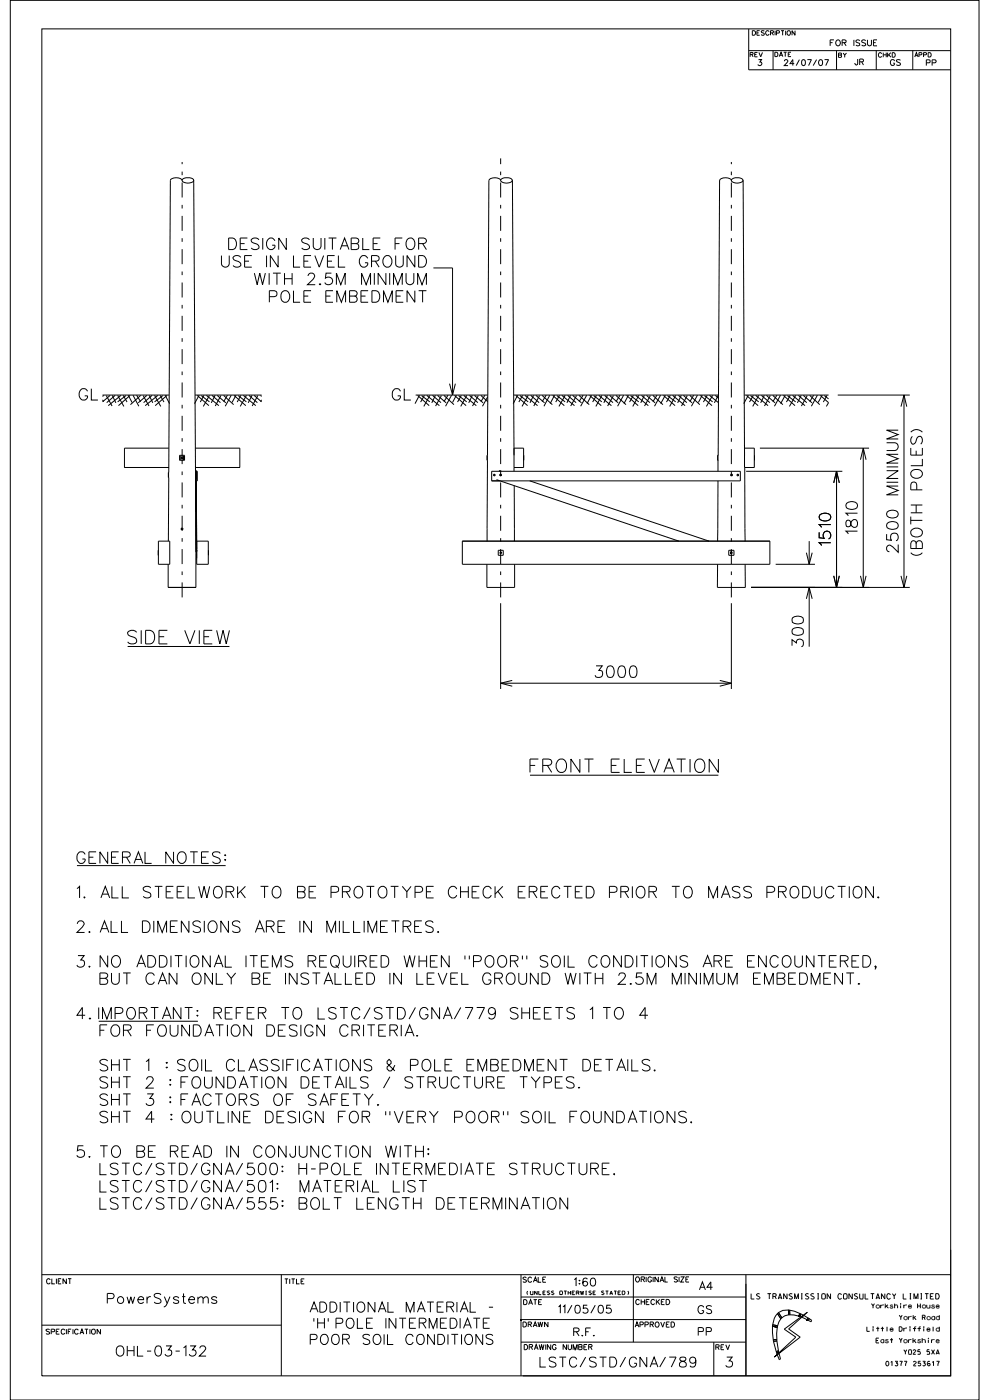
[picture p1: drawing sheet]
<svg xmlns="http://www.w3.org/2000/svg" width="210mm" height="297mm" viewBox="0 0 210 297" stroke-linecap="round" stroke-linejoin="round" font-family="sans-serif">
<g fill="none" stroke="#000" stroke-width=".21">
<path d="M2.2 .1h205.5v296.9h-205.5zM8.9 6.1h192.8v285.8h-192.8zM158.8 10.7h42.9M158.8 6.1v8.7h42.9M164 10.7v4.1M177.4 10.7v4.1M185.9 10.7v4.1M193.6 10.7v4.1M38.6 38.3a1.69 1.69 0 0 0-2.5 0l-.3 61.9M38.7 38.1a2.03 2.03 0 0 1 2.3 0l.1 .2a1.57 1.57 0 0 1-2.5 0zM41.1 38.3l.4 61.8M106.2 38.3a1.69 1.69 0 0 0-2.5 0l-.3 58.3"/>
<path d="M106.2 38.1a1.87 1.87 0 0 1 2.5 .2 1.61 1.61 0 0 1-2.5 0zM108.7 38.3l.3 58.3M155.1 38.3a1.69 1.69 0 0 0-2.5 0l-.3 58.3M155.2 38.1a1.87 1.87 0 0 1 2.4 .2 1.61 1.61 0 0 1-2.5 0zM157.6 38.3l.3 58.3M91.9 56.8h4.1v27M21.7 83.8h14.1M21.7 84.8l.3 .4M22 83.9l-.3 .2M22.5 83.9l1.3 2.2M23.4 83.9l-1.7 1.3M23.8 83.9l.8 1.6"/>
<path d="M24.4 83.9l-1.8 1.5M25 83.9l1.3 2.3M25.6 83.9l-2.6 2.2M26.1 83.9l.9 1.4M26.7 83.9l-1.7 1.3M27.2 83.9l.8 1.5M27.6 83.9l-2.5 2.2M28.2 83.9l1.2 2.3M29 83.9l.8 1.3M29.8 83.9l-2.1 1.9M30.4 83.9l1.2 2.2M31.1 83.9l-1.8 1.6"/>
<path d="M31.6 83.9l.8 1.6M32.2 83.9l-1.7 1.5M32.8 83.9l1.3 2.3M33.5 83.9l-2.7 2.2M34 83.9l.8 1.4M34.5 83.9l-1.7 1.3M35 83.9l1 1.7M35.4 83.9l-2.5 2.2M35.8 95.1h-9.4v4.1h9.4M38.1 96.6h1v1.1h-1zM38.3 96.6v1.1M38.9 96.6v1.1"/>
<path d="M41.4 83.8h14.1M41.4 95.1h9.5v4.1h-9.5M41.5 100h.1M41.6 100h.3v2h-.3M41.9 83.9l2.4 2.2M42.2 83.9l-.9 1.7M42.7 83.9l1.7 1.3M43.2 83.9l-.7 1.4M43.8 83.9l2.6 2.2M44.4 83.9l-1.3 2.3M45 83.9l1.8 1.5M45.6 83.9l-.8 1.6"/>
<path d="M46.1 83.9l1.8 1.6M46.8 83.9l-1.1 2.2M47.4 83.9l2.2 1.9M48.2 83.9l-.8 1.3M49 83.9l-1.2 2.3M49.6 83.9l2.5 2.2M50.1 83.9l-.9 1.5M50.5 83.9l1.8 1.3M51.1 83.9l-.8 1.4M51.6 83.9l2.7 2.2M52.3 83.9l-1.3 2.3M52.8 83.9l1.8 1.5"/>
<path d="M53.5 83.9l-.9 1.6M53.9 83.9l1.6 1.3M54.7 83.9l-1.2 2.2M55.3 83.9l.2 .2M55.5 84.8l-.2 .4M88.2 83.8h15.2M88.6 83.9l2.4 2.2M89 83.9l-1 1.7M89.4 83.9l1.8 1.3M90 83.9l-.8 1.4M90.5 83.9l2.7 2.2M91.2 83.9l-1.3 2.3"/>
<path d="M91.8 83.9l1.7 1.5M92.4 83.9l-.8 1.6M92.8 83.9l1.8 1.6M93.6 83.9l-1.2 2.2M94.2 83.9l2.1 1.9M95 83.9l-.8 1.3M95.4 81.4l.6 2.4 .6-2.4M95.8 83.9l-1.3 2.3M96.4 83.9l2.5 2.2M96.8 83.9l-.8 1.5M97.3 83.9l1.7 1.3M97.9 83.9l-.8 1.4"/>
<path d="M98.4 83.9l2.6 2.2M99 83.9l-1.3 2.3M99.6 83.9l1.8 1.5M100.2 83.9l-.8 1.6M100.7 83.9l1.8 1.6M101.5 83.9l-1.3 2.2M102 83.9l1.4 1.3M102.9 83.9l-.9 1.3M103.4 96.6v1.1M103.4 97.7l-.1 14.6M103.4 84.2l-1.1 2M103.4 96.6h-.1v1.1h.1"/>
<path d="M104.3 100h52.7v2h-52.7zM105.9 99.9l.4 .1M105.9 99.9h.1M105.9 99.9v.1M109 83.8h43.3M109 99.2h2.1v-4.1h-2.1v4.9M109.4 83.9l2.5 2.2M109.8 83.9l-.9 1.7M110.3 83.9l1.7 1.3M110.9 83.9l-.8 1.4M111.1 96.6v1.1M111.4 83.9l2.6 2.2"/>
<path d="M112 83.9l-1.3 2.3M112.6 83.9l1.8 1.5M113.2 83.9l-.8 1.6M113.7 83.9l1.8 1.6M114.5 83.9l-1.3 2.2M115 83.9l2.2 1.9M115.9 83.9l-.9 1.3M116.6 83.9l-1.2 2.3M117.2 83.9l2.5 2.2M117.6 83.9l-.9 1.7M118.1 83.9l1.8 1.3M118.7 83.9l-.8 1.4"/>
<path d="M119.2 83.9l2.7 2.2M119.9 83.9l-1.3 2.3M120.4 83.9l1.8 1.5M121 83.9l-.7 1.6M121.5 83.9l1.8 1.6M122.3 83.9l-1.2 2.2M122.8 83.9l2.2 1.9M123.7 83.9l-.9 1.3M124.4 83.9l-1.2 2.3M125.1 83.9l2.4 2.2M125.5 83.9l-1 1.7M125.9 83.9l1.8 1.3"/>
<path d="M126.5 83.9l-.8 1.4M127 83.9l2.7 2.2M127.7 83.9l-1.3 2.3M128.3 83.9l1.7 1.5M128.8 83.9l-.7 1.6M129.3 83.9l1.8 1.6M130.1 83.9l-1.2 2.2M130.7 83.9l2.1 1.9M131.5 83.9l-.8 1.3M132.3 83.9l-1.3 2.3M132.9 83.9l2.5 2.2M133.3 83.9l-.9 1.7"/>
<path d="M133.8 83.9l1.7 1.3M134.4 83.9l-.9 1.4M134.9 83.9l2.6 2.2M135.5 83.9l-1.3 2.3M136.1 83.9l1.8 1.5M136.7 83.9l-.8 1.6M137.1 83.9l1.9 1.6M137.9 83.9l-1.2 2.2M138.5 83.9l2.1 1.9M139.3 83.9l-.8 1.3M140.1 83.9l-1.3 2.3M140.7 83.9l2.5 2.2"/>
<path d="M141.1 83.9l-1 1.7M141.6 83.9l1.7 1.3M142.2 83.9l-.8 1.4M142.7 83.9l2.6 2.2M143.3 83.9l-1.2 2.3M143.9 83.9l1.8 1.5M144.5 83.9l-.8 1.6M145 83.9l1.8 1.6M145.8 83.9l-1.2 2.2M146.3 83.9l2.1 1.9M147.1 83.9l-.8 1.3M147.9 83.9l-1.2 2.3"/>
<path d="M148.6 83.9l2.4 2.2M149 83.9l-.8 1.5M149.4 83.9l1.8 1.3M150 83.9l-.8 1.4M150.5 83.9l1.8 1.5M151.2 83.9l-1.4 2.3M151.7 83.9l.6 .5M152.3 96.6v3.4M152.3 83.9l-.8 1.6M152.4 96.6h-.2v1.1h.2M157.9 95.1h2.1v4.1h-2.1zM157.9 83.8h17.9"/>
<path d="M158 99.2v13.2M158.3 100h20.4M158.4 83.9l2.4 2.2M158.7 83.9l-.9 1.7M159.2 83.9l1.7 1.3M159.8 83.9l-.8 1.4M160 96.6v1.1M160.3 83.9l2.6 2.2M160.9 83.9l-1.2 2.3M161.2 95.1h23.1M161.5 83.9l1.8 1.5M162.1 83.9l-.7 1.6"/>
<path d="M162.6 83.9l1.8 1.6M163.4 83.9l-1.2 2.2M163.9 83.9l2.2 1.9M164.8 83.9l-.9 1.3M165.5 83.9l-1.2 2.3M166.2 83.9l2.4 2.2M166.6 83.9l-1 1.7M167 83.9l1.8 1.3M167.6 83.9l-.8 1.4M168.1 83.9l2.7 2.2M168.8 83.9l-1.3 2.3M169.4 83.9l1.7 1.5"/>
<path d="M170 83.9l-.9 1.6M170.4 83.9l1.8 1.6M171.2 83.9l-1.2 2.2M171.8 83.9l2.1 1.9M172.6 83.9l-.8 1.3M173.4 83.9l-1.3 2.3M174 83.9l1.8 1.5-.5 .8M174.4 83.9l-.8 1.5M174.9 83.9l.9 .7M175.4 83.9l-.7 1.4M177.4 100v24.6M177.7 83.8h15.3"/>
<path d="M182.5 97.5l.6-2.4 .6 2.4M183.1 95.1v29.5M191.1 86.3l.7-2.5 .5 2.5M191.8 83.8v40.8M33.6 114.8h2.4v4.9h-2.4zM33.6 116.7v1.1M35.7 119.7v4.9M35.8 100.2v1.1M35.8 101.3l-.1 13.5M35.8 100.2h-.1v1.1h.1M41.5 101l.1 23.6M41.6 118.6h.1"/>
<path d="M41.6 101.8h-.1v-1.9h.1v2.1M41.6 102l.1 16.4M41.7 116.7v.3zM41.7 114.8h2.5v4.9h-2.5zM41.7 116.7h.1M44.2 116.7v1.1M98.1 114.8h65.2v4.9h-65.2zM103.3 119.7v4.9h5.9v-4.9M103.3 112.3v2.5M103.3 112.3h.1M105.3 101.8l38.7 13M105.7 116.7h1v1.1h-1z"/>
<path d="M106.3 100.6a.18 .18 0 0 0-.3 .1 .18 .18 0 0 0 .2 .3M109.1 103v9.4M109.1 112.4h.1M109.1 112.4v2.4M112.4 102l38 12.8M152.2 119.7v4.9h5.9v-4.9M152.3 112.3h.1M152.3 112.3l-.1 2.5M152.3 102v10.3M154.6 116.7h1.1v1.1h-1.1zM155.1 117.4h.1M155.1 100.6l.2 .1-.1 .3"/>
<path d="M155.2 117.1l-.2 .1 .1 .2M155.2 117.1l-.2 .2 .1 .1M155.2 117.1h.1M158 112.4h.1M158 112.4l.1 2.4M164.5 119.7h8.4M171.1 117.3l.5 2.4 .7-2.4M171.6 114.8v4.9M176.9 102.4l.5-2.4 .6 2.4M27.1 137.1h21.6M35.7 124.6h5.9M106.2 128v18.2"/>
<path d="M155.1 128v18.2M159.3 124.6h33.7M171.1 127l.5-2.4 .7 2.4M171.6 124.6v12.6M176.9 122.2l.5 2.4 .6-2.4M182.5 122.2l.6 2.4 .6-2.4M191.1 122.2l.7 2.4 .5-2.4M106.2 144.9h48.9M108.7 144.3l-2.5 .6 2.5 .7M152.7 144.3l2.4 .6-2.4 .7M112.4 164.5h40M16.3 183.6h31.6"/>
<path d="M20.9 216.7h21.1M56.2 254.1h-1.1l-.2 1a.87 .87 0 0 1 1.4 0 .87 .87 0 0 1-.2 1.3 .87 .87 0 0 1-1.3-.3M57.2 250.9l.6-.5v2.5M8.9 270.4h192.8M59.7 270.4v21.5M110.5 279.9h47.7M110.5 275.2h47.7M110.5 270.4v21.5M134.4 270.4v14.3M158.2 270.4v21.5M164.9 278.7l-.7 1-.3 1.3M164.9 278.7l.7 1.1"/>
<path d="M164.9 278.7h.1M165.1 278.5l-.2 .2M165.1 278.5h.1M165.1 278.5l.7 1.1M165.6 279.8l-.6 1.5M165.6 279.8h.1M165.8 279.6h.1M165.8 279.6l-.2 .2M167.2 277.9l-1.1 .1-1 .5M167.2 277.9l.1 1M167.2 277.9h.1M167.2 277.9h.3"/>
<path d="M167.3 278.9l-.8 .2-.7 .5M167.3 278.9h.3M167.5 277.9l1 .3 1.1 .4M167.5 277.9v1l2 .3M167.5 277.9h.1M169.5 279.2h.1M169.5 279.2l.2 .1M169.6 278.6h.1M169.6 278.6l-.1 .6M169.6 278.6l.2 .1M169.7 279.3h.1M169.8 278.7l-.1 .6"/>
<path d="M169.8 278.7h.1M169.8 278.7l.6 .3-.5 .4-.2-.1M171.3 280h.1M171.3 280l.2 .1M171.4 279.6h.1M171.4 279.6l-.9-.5-.4 .3 1.2 .6M171.4 279.6l-.1 .4M171.4 279.6l.2 .1M171.6 279.7h.1M171.6 279.7l-.1 .4M171.6 279.7l.6 .4M201.7 265.1v26.8h-90.8"/>
<path d="M8.9 281.1h50.8M110.5 284.7h47.7M151.4 284.7v7.2M163.9 281.3l.1 2.9M163.9 281.3l1 .3M163.9 281.3h.1M163.9 281v.3M163.9 281h.1M163.9 281l1.1 .3M164 284.2h.1M164 284.2l.1 .4M164.1 284.6h.1"/>
<path d="M164.1 284.6l.6 2.2M164.7 286.8h.1M164.7 286.8v.2M164.7 287h.1M164.8 284.2h.1M164.8 284.2h-.8M164.8 284.2v.3M164.8 284.5h.1M164.8 284.5l-.7 .1M164.8 284.5l.3 2M164.9 281.6l-.1 2.6M164.9 281.6h.1"/>
<path d="M165 281.3h.1M165 281.3l-.1 .3M165.1 286.5h.1M165.1 286.5l-.4 .3M165.1 286.5l.1 .3M165.2 286.8h.1M165.2 286.8l-.5 .2M165.2 286.8v.2l-.4 .3-.1-.3M165.3 288.4h.1M165.5 288.3l-.2-1.2-.4 .3 .4 1M165.5 288.3l-.2 .1M165.5 288.3h.1"/>
<path d="M166.4 282l4.9-3.6-4 3.5 2.4 1.8-5.5 4.2 4.6-4.2zM171.5 280.1h.1M171.5 280.1l.5 .3M172 280.4h.1M172.2 280.1h.1M172.2 280.1l-.2 .3"/>
<circle cx="38.6" cy="97.1" r=".19"/>
<circle cx="38.6" cy="112.2" r=".17"/>
<circle cx="104.8" cy="100.8" r=".17"/>
<circle cx="106.2" cy="117.3" r=".17"/>
<circle cx="106.2" cy="100.8" r=".17"/>
<circle cx="155.1" cy="117.3" r=".17"/>
<circle cx="155.2" cy="100.8" r=".19"/>
<circle cx="156.5" cy="100.8" r=".17"/>
</g>
<g fill="#000">
<path d="M169.3 279.1h.3v.3h-.3z" fill-rule="evenodd"/>
<path d="M110.4 279.8h.3v.3h-.3z" fill-rule="evenodd"/>
<path d="M171.1 279.8h.3v.3h-.3z" fill-rule="evenodd"/>
</g>
<path d="M38.6 126.7v-92.3M106.2 126.7v-93.1M155.1 126.7v-92.3" fill="none" stroke="#000" stroke-width=".21" stroke-dasharray="3.2 1.6 .8 1.6" stroke-linecap="butt"/>
<g font-size="2.9">
<text x="27.1" y="136.6">SIDE VIEW</text>
<text x="112.4" y="163.9">FRONT ELEVATION</text>
</g>
<g font-size="2.4">
<text x="48.5" y="53">DESIGN SUITABLE FOR</text>
<text x="47" y="56.7">USE IN LEVEL GROUND</text>
<text x="54" y="60.4">WITH 2.5M MINIMUM</text>
<text x="57.1" y="64.1">POLE EMBEDMENT</text>
<text x="16.8" y="84.9">GL</text>
<text x="83.2" y="84.9">GL</text>
<text x="181.9" y="113.3" transform="rotate(-90 181.9 113.3)">1810</text>
<text x="176.2" y="115.7" transform="rotate(-90 176.2 115.7)">1510</text>
<text x="190.5" y="117.2" transform="rotate(-90 190.5 117.2)">2500 MINIMUM</text>
<text x="195.7" y="117.9" transform="rotate(-90 195.7 117.9)">(BOTH POLES)</text>
<text x="170.5" y="137.2" transform="rotate(-90 170.5 137.2)">300</text>
<text x="126.2" y="143.7">3000</text>
<text x="16.3" y="183.1">GENERAL NOTES:</text>
<text x="16.3" y="190.5">1.</text>
<text x="21.4" y="190.5">ALL STEELWORK TO BE PROTOTYPE CHECK ERECTED PRIOR TO MASS PRODUCTION.</text>
<text x="16.3" y="197.8">2. ALL DIMENSIONS ARE IN MILLIMETRES.</text>
<text x="16.3" y="205.2">3. NO ADDITIONAL ITEMS REQUIRED WHEN &quot;POOR&quot; SOIL CONDITIONS ARE ENCOUNTERED,</text>
<text x="18.3" y="208.8">BUT CAN ONLY BE INSTALLED IN LEVEL GROUND WITH 2.5M MINIMUM EMBEDMENT.</text>
<text x="16.3" y="216.2">4.</text>
<text x="18.3" y="219.8">FOR FOUNDATION DESIGN CRITERIA.</text>
<text x="20.9" y="216.2">IMPORTANT:</text>
<text x="44" y="216.2">REFER TO LSTC/STD/GNA/779 SHEETS 1 TO 4</text>
<text x="18.3" y="227.2">SHT 1</text>
<text x="31" y="227.2">: SOIL CLASSIFICATIONS &amp; POLE EMBEDMENT DETAILS.</text>
<text x="18.5" y="230.9">SHT 2 : FOUNDATION DETAILS / STRUCTURE TYPES.</text>
<text x="18.4" y="238.2">SHT 4 : OUTLINE DESIGN FOR &quot;VERY POOR&quot; SOIL FOUNDATIONS.</text>
<text x="18.6" y="234.5">SHT 3 : FACTORS OF SAFETY.</text>
<text x="16.3" y="245.5">5. TO BE READ IN CONJUNCTION WITH:</text>
<text x="18.4" y="249.2">LSTC/STD/GNA/500:</text>
<text x="58" y="249.2">H-POLE INTERMEDIATE STRUCTURE.</text>
<text x="18.4" y="256.5">LSTC/STD/GNA/555:</text>
<text x="18.4" y="252.9">LSTC/STD/GNA/501:</text>
<text x="57.6" y="256.5">BOLT LENGTH DETERMINATION</text>
<text x="59.3" y="252.9">MATERIAL LIST</text>
</g>
<g font-size="2.2">
<text x="22.8" y="276.5">PowerSystems</text>
<text x="65.8" y="278.4">ADDITIONAL MATERIAL -</text>
<text x="66.5" y="281.8">’H’ POLE INTERMEDIATE</text>
<text x="24.7" y="287.7">OHL-03-132</text>
<text x="65.8" y="285.2">POOR SOIL CONDITIONS</text>
<text x="114.5" y="290">LSTC/STD/GNA/789</text>
<text x="154" y="290">3</text>
</g>
<g font-size="1.7">
<text x="121.8" y="272.8">1:60</text>
<text x="148.4" y="273.6">A4</text>
<text x="118.5" y="278.6">11/05/05</text>
<text x="148.1" y="278.7">GS</text>
<text x="121.7" y="283.4">R.F.</text>
<text x="148.1" y="283.3">PP</text>
</g>
<g font-size="1.2">
<text x="176.1" y="9.7">FOR ISSUE</text>
<text x="160.8" y="13.9">3</text>
<text x="166.4" y="13.9">24/07/07</text>
<text x="181.4" y="13.8">JR</text>
<text x="188.9" y="13.9">GS</text>
<text x="196.5" y="13.9">PP</text>
<text x="159.3" y="275.6">LS TRANSMISSION CONSULTANCY LIMITED</text>
</g>
<g font-size="1.1">
<text x="9.9" y="272.4">CLIENT</text>
<text x="60.4" y="272.4">TITLE</text>
<text x="110.9" y="272">SCALE</text>
<text x="134.8" y="272">ORIGINAL SIZE</text>
<text x="111" y="281.5">DRAWN</text>
<text x="111.1" y="276.8">DATE</text>
<text x="134.7" y="281.5">APPROVED</text>
<text x="134.9" y="276.7">CHECKED</text>
<text x="9.8" y="283">SPECIFICATION</text>
<text x="111.2" y="286.3">DRAWING NUMBER</text>
<text x="151.9" y="286.3">REV</text>
</g>
<g font-size="1">
<text x="159.6" y="7.5">DESCRIPTION</text>
<text x="159.1" y="12.1">REV</text>
<text x="164.4" y="12">DATE</text>
<text x="177.9" y="12.2">BY</text>
<text x="186.3" y="12.1">CHKD</text>
<text x="194" y="12.1">APPD</text>
<text x="184.9" y="277.5">Yorkshire House</text>
<text x="190.8" y="280">York Road</text>
<text x="183.9" y="282.4">Little Driffield</text>
<text x="185.9" y="284.9">East Yorkshire</text>
<text x="191.7" y="287.3">YO25 5XA</text>
<text x="187.9" y="289.8">01377 253617</text>
</g>
<text font-size=".8" x="111.7" y="274.6">(UNLESS OTHERWISE STATED)</text>
</svg>
